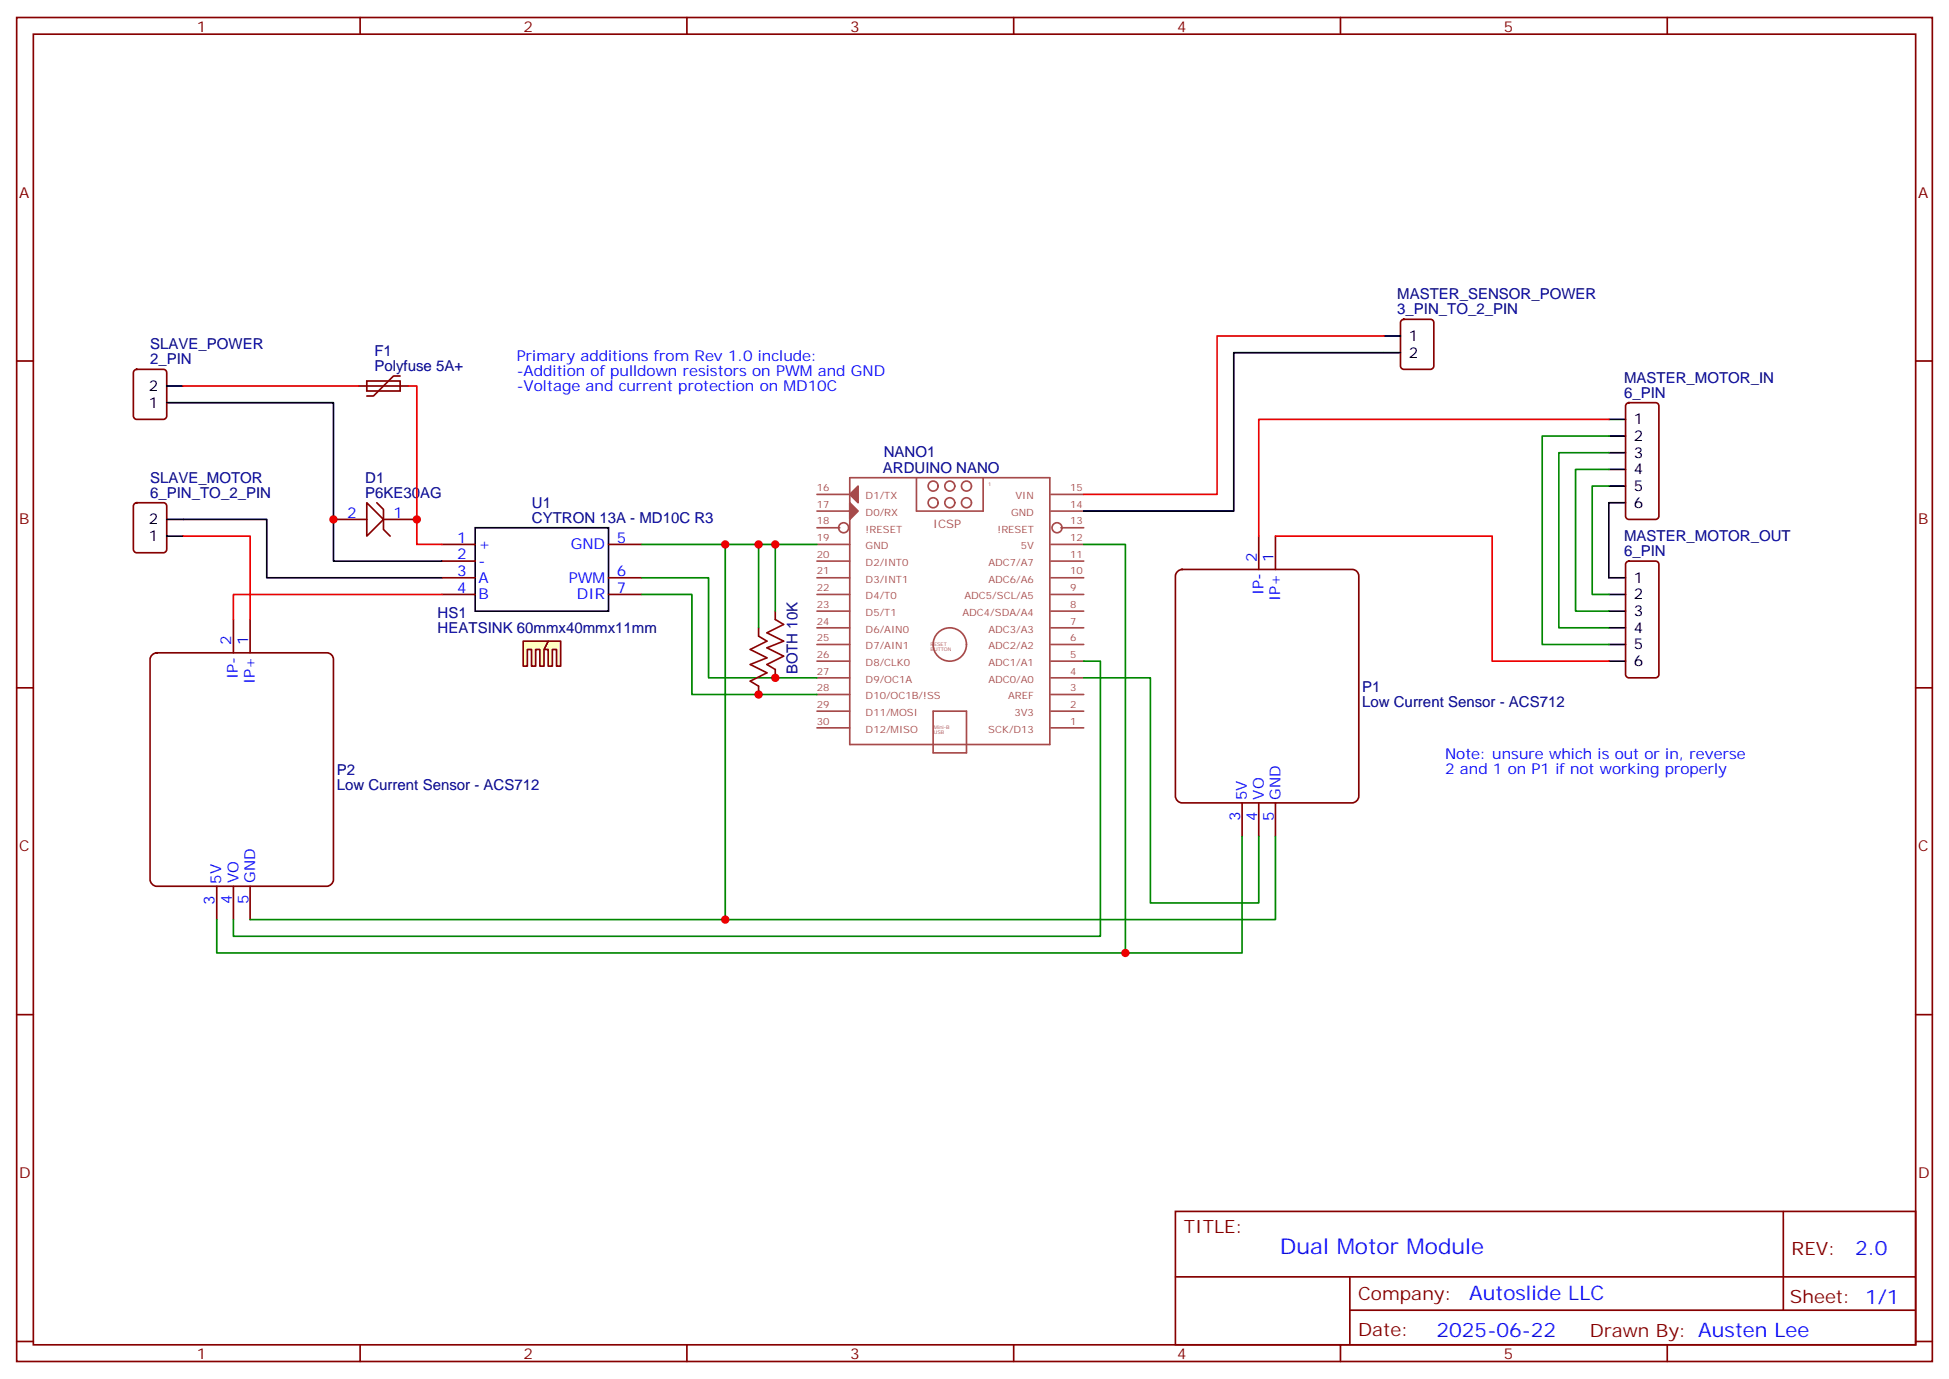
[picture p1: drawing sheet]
<svg xmlns="http://www.w3.org/2000/svg" width="412mm" height="292mm" viewBox="0 0 412 292" stroke-linecap="round" stroke-linejoin="round" font-family="sans-serif">
<g fill="none" stroke="#870000" stroke-width=".35">
<path d="M3.5 3.7h405.4v284.3h-405.4zM7.1 7.2h398.2v277.3h-398.2zM76.2 3.7v3.5M145.3 3.7v3.5M214.5 3.7v3.5M283.6 3.7v3.5M352.8 3.7v3.5M3.5 76.4h3.6M405.3 76.4h3.6M93.5 118.7h7M93.5 115.2h7M128.8 115.2h7"/>
<path d="M93.5 125.8h7M93.5 122.2h7M128.8 125.8h7M128.8 122.2h7M3.5 145.5h3.6M405.3 145.5h3.6M3.5 214.7h3.6M405.3 214.7h3.6M248.7 256.3h156.6v28.2h-156.6zM377.3 256.3v20.9M248.7 270.1h156.5M285.6 277.2h119.6"/>
<path d="M285.6 270.1v14.2M3.5 283.8h3.6M76.2 284.5v3.5M145.3 284.5v3.5M214.5 284.5v3.5M283.6 284.5v3.5M352.8 284.5v3.5M405.3 283.8h3.6"/>
</g>
<path d="M100.5 111.7h28.3v17.6h-28.3z" fill="none" stroke="#000" stroke-width=".35"/>
<g fill="#a64a4a" stroke="#a64a4a" stroke-width=".35">
<path d="M179.8 106.4l1.8 1.7-1.8 1.8z"/>
<path d="M181.6 102.8v3.6l-1.8-1.8z"/>
</g>
<g fill="none" stroke="#a64a4a" stroke-width=".35">
<path d="M172.9 104.6h6.9M172.9 108.1h6.9M172.9 115.2h6.9M172.9 118.7h6.9M172.9 111.7h4.8M179.8 101.1h42.3v56.4h-42.3zM193.9 101.1v7h14.1v-7M198.5 102.8a1.06 1.06 0 0 0-1.5-.9 1.06 1.06 0 0 0-.3 1.7 1.06 1.06 0 0 0 1.7-.4l.1-.4M198.5 106.4a1.06 1.06 0 0 0-1.5-1 1.06 1.06 0 0 0-.3 1.7 1.06 1.06 0 0 0 1.7-.4l.1-.3M222.4 104.6h6.9M222.4 108.1h6.9M222.4 115.2h6.9"/>
<path d="M222.4 118.7h6.9M224.5 111.7h4.8M172.9 139.9h6.9M172.9 136.3h6.9M172.9 132.8h6.9M172.9 129.3h6.9M172.9 125.8h6.9M172.9 122.2h6.9M222.4 139.9h6.9M222.4 136.3h6.9M222.4 132.8h6.9M222.4 129.3h6.9"/>
<path d="M222.4 125.8h6.9M222.4 122.2h6.9M172.9 154h6.9M172.9 150.5h6.9M172.9 146.9h6.9M172.9 143.4h6.9M197.4 150.5h7.1v8.8h-7.1zM222.4 154h6.9M222.4 150.5h6.9M222.4 146.9h6.9M222.4 143.4h6.9"/>
<circle cx="178.5" cy="111.7" r="1.06"/>
<circle cx="201" cy="106.4" r="1.06"/>
<circle cx="201" cy="102.8" r="1.06"/>
<circle cx="204.5" cy="106.4" r="1.06"/>
<circle cx="204.5" cy="102.8" r="1.06"/>
<circle cx="223.7" cy="111.7" r="1.06"/>
<circle cx="201" cy="136.4" r="3.5"/>
</g>
<path d="M249 121.1l.3-.4 .8-.2h36a1.41 1.41 0 0 1 1.4 1.4v46.6a1.51 1.51 0 0 1-1.4 1.4h-36a1.51 1.51 0 0 1-1.4-1.4v-46.6z" fill="#fff" stroke="#800000" stroke-width=".35"/>
<path d="M266.3 113.4v7.1M269.9 113.4v7.1M262.8 169.9v7M266.3 169.9v7M269.9 169.9v7" fill="none" stroke="#870000" stroke-width=".35"/>
<path d="M32.1 138.7l.3-.3 .8-.3h35.9a1.41 1.41 0 0 1 1.5 1.4v46.6a1.51 1.51 0 0 1-1.5 1.4h-35.9a1.51 1.51 0 0 1-1.5-1.4v-46.6z" fill="#fff" stroke="#800000" stroke-width=".35"/>
<path d="M28.5 78.3l.4-.2h5.7a.71 .71 0 0 1 .7 .7v9.2a.76 .76 0 0 1-.7 .7h-5.7a.76 .76 0 0 1-.7-.7v-9.2zM296.6 67.8l.4-.2h5.7a.71 .71 0 0 1 .7 .7v9.1a.76 .76 0 0 1-.7 .7h-5.7a.76 .76 0 0 1-.7-.7v-9.1zM344.2 85.4l.5-.2h5.6a.71 .71 0 0 1 .7 .7v23.3a.76 .76 0 0 1-.7 .7h-5.6a.76 .76 0 0 1-.7-.7v-23.3zM28.5 106.6l.4-.2h5.7a.71 .71 0 0 1 .7 .7v9.1a.76 .76 0 0 1-.7 .7h-5.7a.76 .76 0 0 1-.7-.7v-9.1zM344.2 118.9l.5-.2h5.6a.71 .71 0 0 1 .7 .7v23.3a.76 .76 0 0 1-.7 .7h-5.6a.76 .76 0 0 1-.7-.7v-23.3zM49.4 131.1v7M52.9 131.1v7M45.9 187.5v7.1M49.4 187.5v7.1M52.9 187.5v7.1" fill="none" stroke="#870000" stroke-width=".35"/>
<path d="M340.4 99.3h-7v30h7M340.4 95.8h-10.6v37h10.6M340.4 92.3h-14.1v44h14.1M135.8 115.2h37.1M229.3 115.2h8.8v86.4h-192.2v-7M340.4 102.8h-3.5v23h3.5M135.8 122.2h14.1v21.2h23M135.8 125.8h10.6v21.1h26.5M229.3 139.9h3.5v58.2h-183.4v-3.5M229.3 143.4h14.1v47.6h22.9v-14.1M269.9 176.9v17.7h-217" fill="none" stroke="#008700" stroke-width=".35"/>
<g fill="none" stroke="#000" stroke-width=".35">
<path d="M292.8 71.1h3.5M296.3 74.6h-35.2v33.5h-31.8M35.3 85.2h35.3v33.5h22.9M35.3 81.7h3.5M340.4 99.3h3.6M340.4 95.8h3.6M340.4 92.3h3.6M340.4 88.7h3.6M35.3 109.9h21.1v12.3h37.1M35.3 113.4h3.5M340.4 102.8h3.6M344 106.4h-3.6v15.8h3.6"/>
<path d="M340.4 139.9h3.6M340.4 136.3h3.6M340.4 132.8h3.6M340.4 129.3h3.6M340.4 125.8h3.6"/>
</g>
<path d="M292.8 71.1h-35.3v33.5h-28.2M340.4 88.7h-74.1v24.7M38.8 113.4h14.1v17.7M269.9 113.4h45.8v26.5h24.7M93.5 125.8h-44.1v5.3" fill="none" stroke="#f00" stroke-width=".35"/>
<path d="M77.6 106.4l3.5 3.5-3.5 3.5z" fill="#fff" stroke="#870000" stroke-width=".35"/>
<path d="M70.6 109.9h7M79.7 106.4l1.4 1.4v4.2l1.4 1.4M81.1 109.9h7.1M160.5 132.8v1.8M164 129.3v1.8M160.5 145.2v1.7M164 141.6v1.8" fill="none" stroke="#870000" stroke-width=".35"/>
<path d="M84.7 79.6h-1.4l-4.3 4.2h-1.4M75.8 81.7h10.6M77.6 80.6h7.1v2.1h-7.1z" fill="none" stroke="#850000" stroke-width=".35"/>
<path d="M38.8 81.7h37M86.4 81.7h1.8v33.5h5.3" fill="none" stroke="#f00" stroke-width=".35"/>
<path d="M160.5 134.6l1.8 1-3.6 1.8 3.6 1.8-3.6 1.4 3.6 1.7-3.6 1.8 1.8 1.1M164 131.1l1.8 1-3.5 1.8 3.5 1.7-3.5 1.5 3.5 1.7-3.5 1.8 1.7 1" fill="none" stroke="#a10000" stroke-width=".35"/>
<path d="M153.5 115.2v79.4M160.5 115.2v17.6M164 115.2v14.1M262.8 176.9v24.7h-24.7" fill="none" stroke="#008700" stroke-width=".35"/>
<g fill="#ffffc2" stroke="#850000" stroke-width=".35">
<path d="M116 135.6h2.6v5.3h-.8v-3.5h-.9v3.5h-.9v-3.5h-.9z"/>
<path d="M110.7 135.6h5.3l-.9 1.8v3.5h-.9v-3.5h-.9v3.5h-.8v-3.5h-.9v3.5h-.9z"/>
</g>
<g fill="#c00">
<circle cx="160.5" cy="146.9" r=".88"/>
<circle cx="160.5" cy="115.2" r=".88"/>
<circle cx="164" cy="143.4" r=".88"/>
<circle cx="164" cy="115.2" r=".88"/>
<circle cx="153.5" cy="115.2" r=".88"/>
<circle cx="153.5" cy="194.6" r=".88"/>
<circle cx="238.1" cy="201.6" r=".88"/>
<circle cx="70.6" cy="109.9" r=".88"/>
<circle cx="88.2" cy="109.9" r=".88"/>
</g>
<text font-size="4.6" fill="#00f" x="270.8" y="265.3">Dual Motor Module</text>
<g font-size="4.2" fill="#00f">
<text x="392.5" y="265.6">2.0</text>
<text x="310.9" y="275.1">Autoslide LLC</text>
<text x="304" y="282.9">2025-06-22</text>
</g>
<g font-size="3.9" fill="#800">
<text x="250.5" y="260.9">TITLE:</text>
<text x="379.1" y="265.6">REV:</text>
<text x="287.4" y="275.1">Company:</text>
<text x="378.7" y="275.7">Sheet: 1/1</text>
<text x="287.4" y="282.8">Date:</text>
<text x="336.4" y="282.8">Drawn By: Austen Lee</text>
</g>
<g font-size="3.2" fill="#800">
<text x="41.6" y="6.7">1</text>
<text x="110.8" y="6.7">2</text>
<text x="179.9" y="6.7">3</text>
<text x="249.1" y="6.7">4</text>
<text x="318.2" y="6.7">5</text>
<text x="4.1" y="41.8">A</text>
<text x="405.9" y="41.8">A</text>
<text x="4.1" y="110.9">B</text>
<text x="405.9" y="110.9">B</text>
<text x="4.1" y="180.1">C</text>
<text x="405.9" y="180.1">C</text>
<text x="4.1" y="249.2">D</text>
<text x="405.9" y="249.2">D</text>
<text x="41.6" y="287.5">1</text>
<text x="110.8" y="287.5">2</text>
<text x="179.9" y="287.5">3</text>
<text x="249.1" y="287.5">4</text>
<text x="318.2" y="287.5">5</text>
</g>
<g font-size="3.2" fill="#000080">
<text x="295.6" y="63.3">MASTER_SENSOR_POWER</text>
<text x="295.6" y="66.5">3_PIN_TO_2_PIN</text>
<text x="31.8" y="77.1">2_PIN</text>
<text x="31.8" y="73.9">SLAVE_POWER</text>
<text x="79.2" y="75.4">F1</text>
<text x="79.2" y="78.5">Polyfuse 5A+</text>
<text x="343.6" y="81">MASTER_MOTOR_IN</text>
<text x="343.6" y="84.1">6_PIN</text>
<text x="186.8" y="100">ARDUINO NANO</text>
<text x="187" y="96.7">NANO1</text>
<text x="31.8" y="105.3">6_PIN_TO_2_PIN</text>
<text x="31.8" y="102.1">SLAVE_MOTOR</text>
<text x="77.3" y="105.3">P6KE30AG</text>
<text x="77.3" y="102.2">D1</text>
<text x="112.6" y="107.4">U1</text>
<text x="112.6" y="110.6">CYTRON 13A - MD10C R3</text>
<text x="343.6" y="117.7">6_PIN</text>
<text x="343.6" y="114.5">MASTER_MOTOR_OUT</text>
<text x="92.6" y="130.8">HS1</text>
<text x="92.6" y="133.9">HEATSINK 60mmx40mmx11mm</text>
<text x="168.7" y="142.7" transform="rotate(-90 168.7 142.7)">BOTH 10K</text>
<text x="288.2" y="149.5">Low Current Sensor - ACS712</text>
<text x="288.2" y="146.3">P1</text>
<text x="71.3" y="167.2">Low Current Sensor - ACS712</text>
<text x="71.3" y="163.9">P2</text>
</g>
<g font-size="3.2" fill="#00f">
<text x="109.4" y="76.4">Primary additions from Rev 1.0 include:</text>
<text x="109.4" y="79.6">-Addition of pulldown resistors on PWM and GND</text>
<text x="109.4" y="82.7">-Voltage and current protection on MD10C</text>
<text x="73.5" y="109.5">2</text>
<text x="83.3" y="109.5">1</text>
<text x="96.8" y="118.4">2</text>
<text x="96.8" y="114.8">1</text>
<text x="101.2" y="119.8">-</text>
<text x="101.2" y="116.2">+</text>
<text x="120.8" y="116.2">GND</text>
<text x="130.5" y="114.8">5</text>
<text x="265.9" y="118.8" transform="rotate(-90 265.9 118.8)">2</text>
<text x="269.4" y="118.8" transform="rotate(-90 269.4 118.8)">1</text>
<text x="96.8" y="125.4">4</text>
<text x="96.8" y="121.9">3</text>
<text x="101.2" y="123.3">A</text>
<text x="120.3" y="123.3">PWM</text>
<text x="130.5" y="125.4">7</text>
<text x="130.5" y="121.9">6</text>
<text x="267.3" y="126" transform="rotate(-90 267.3 126)">IP-</text>
<text x="101.2" y="126.8">B</text>
<text x="122.1" y="126.8">DIR</text>
<text x="270.8" y="127.1" transform="rotate(-90 270.8 127.1)">IP+</text>
<text x="48.9" y="136.5" transform="rotate(-90 48.9 136.5)">2</text>
<text x="52.5" y="136.5" transform="rotate(-90 52.5 136.5)">1</text>
<text x="50.4" y="143.6" transform="rotate(-90 50.4 143.6)">IP-</text>
<text x="53.9" y="144.8" transform="rotate(-90 53.9 144.8)">IP+</text>
<text x="305.8" y="160.5">Note: unsure which is out or in, reverse</text>
<text x="305.8" y="163.7">2 and 1 on P1 if not working properly</text>
<text x="262.4" y="173.8" transform="rotate(-90 262.4 173.8)">3</text>
<text x="263.8" y="169.3" transform="rotate(-90 263.8 169.3)">5V</text>
<text x="266" y="173.6" transform="rotate(-90 266 173.6)">4</text>
<text x="267.4" y="169.2" transform="rotate(-90 267.4 169.2)">VO</text>
<text x="269.5" y="173.6" transform="rotate(-90 269.5 173.6)">5</text>
<text x="270.9" y="169.2" transform="rotate(-90 270.9 169.2)">GND</text>
<text x="45.4" y="191.4" transform="rotate(-90 45.4 191.4)">3</text>
<text x="46.8" y="186.9" transform="rotate(-90 46.8 186.9)">5V</text>
<text x="49" y="191.3" transform="rotate(-90 49 191.3)">4</text>
<text x="50.4" y="186.8" transform="rotate(-90 50.4 186.8)">VO</text>
<text x="52.6" y="191.3" transform="rotate(-90 52.6 191.3)">5</text>
<text x="54" y="186.8" transform="rotate(-90 54 186.8)">GND</text>
</g>
<g font-size="3.2">
<text x="298.1" y="72.1">1</text>
<text x="298.1" y="75.7">2</text>
<text x="31.5" y="82.7">2</text>
<text x="31.5" y="86.3">1</text>
<text x="345.7" y="89.8">1</text>
<text x="345.7" y="93.3">2</text>
<text x="345.7" y="100.4">4</text>
<text x="345.7" y="96.8">3</text>
<text x="345.7" y="107.4">6</text>
<text x="345.7" y="103.9">5</text>
<text x="31.5" y="110.9">2</text>
<text x="31.5" y="114.5">1</text>
<text x="345.7" y="123.3">1</text>
<text x="345.7" y="130.4">3</text>
<text x="345.7" y="126.8">2</text>
<text x="345.7" y="137.4">5</text>
<text x="345.7" y="133.9">4</text>
<text x="345.7" y="140.9">6</text>
</g>
<text font-size="2.5" fill="#a54b4b" x="197.4" y="111.7">ICSP</text>
<g font-size="2.1" fill="#a54b4b">
<text x="172.8" y="103.9">16</text>
<text x="172.8" y="107.4">17</text>
<text x="183.2" y="105.6">D1/TX</text>
<text x="214.9" y="105.6">VIN</text>
<text x="226.4" y="103.9">15</text>
<text x="226.4" y="107.4">14</text>
<text x="172.8" y="111">18</text>
<text x="183.2" y="109.2">D0/RX</text>
<text x="183.2" y="112.7">!RESET</text>
<text x="211" y="112.7">!RESET</text>
<text x="213.9" y="109.2">GND</text>
<text x="226.4" y="111">13</text>
<text x="172.8" y="114.5">19</text>
<text x="172.8" y="118">20</text>
<text x="183.2" y="116.2">GND</text>
<text x="183.2" y="119.8">D2/INT0</text>
<text x="209.1" y="119.8">ADC7/A7</text>
<text x="216" y="116.2">5V</text>
<text x="226.4" y="118">11</text>
<text x="226.4" y="114.5">12</text>
<text x="172.8" y="125.1">22</text>
<text x="172.8" y="121.5">21</text>
<text x="183.2" y="123.3">D3/INT1</text>
<text x="209.1" y="123.3">ADC6/A6</text>
<text x="226.4" y="121.5">10</text>
<text x="226.4" y="125.1">9</text>
<text x="172.8" y="128.6">23</text>
<text x="183.2" y="130.3">D5/T1</text>
<text x="183.2" y="126.8">D4/T0</text>
<text x="203.6" y="130.3">ADC4/SDA/A4</text>
<text x="204.1" y="126.8">ADC5/SCL/A5</text>
<text x="226.4" y="128.6">8</text>
<text x="172.8" y="135.7">25</text>
<text x="172.8" y="132.1">24</text>
<text x="183.2" y="137.4">D7/AIN1</text>
<text x="183.2" y="133.9">D6/AIN0</text>
<text x="209.1" y="133.9">ADC3/A3</text>
<text x="209.1" y="137.4">ADC2/A2</text>
<text x="226.4" y="132.1">7</text>
<text x="226.4" y="135.7">6</text>
<text x="172.8" y="142.7">27</text>
<text x="172.8" y="139.2">26</text>
<text x="183.2" y="140.9">D8/CLK0</text>
<text x="209.1" y="140.9">ADC1/A1</text>
<text x="226.4" y="139.2">5</text>
<text x="226.4" y="142.7">4</text>
<text x="172.8" y="149.8">29</text>
<text x="172.8" y="146.2">28</text>
<text x="183.2" y="148">D10/OC1B/!SS</text>
<text x="183.2" y="144.4">D9/OC1A</text>
<text x="209.1" y="144.4">ADC0/A0</text>
<text x="213.3" y="148">AREF</text>
<text x="226.4" y="146.2">3</text>
<text x="226.4" y="149.8">2</text>
<text x="172.8" y="153.3">30</text>
<text x="183.2" y="155">D12/MISO</text>
<text x="183.2" y="151.5">D11/MOSI</text>
<text x="209.1" y="155">SCK/D13</text>
<text x="214.6" y="151.5">3V3</text>
<text x="226.4" y="153.3">1</text>
</g>
<g font-size="1.1" fill="#a54b4b">
<text x="209.1" y="102.8">1</text>
<text x="196.9" y="136.6">RESET</text>
<text x="196.9" y="137.7">BUTTON</text>
<text x="197.6" y="154.2">Mini-B</text>
<text x="197.6" y="155.3">USB</text>
</g>
</svg>
